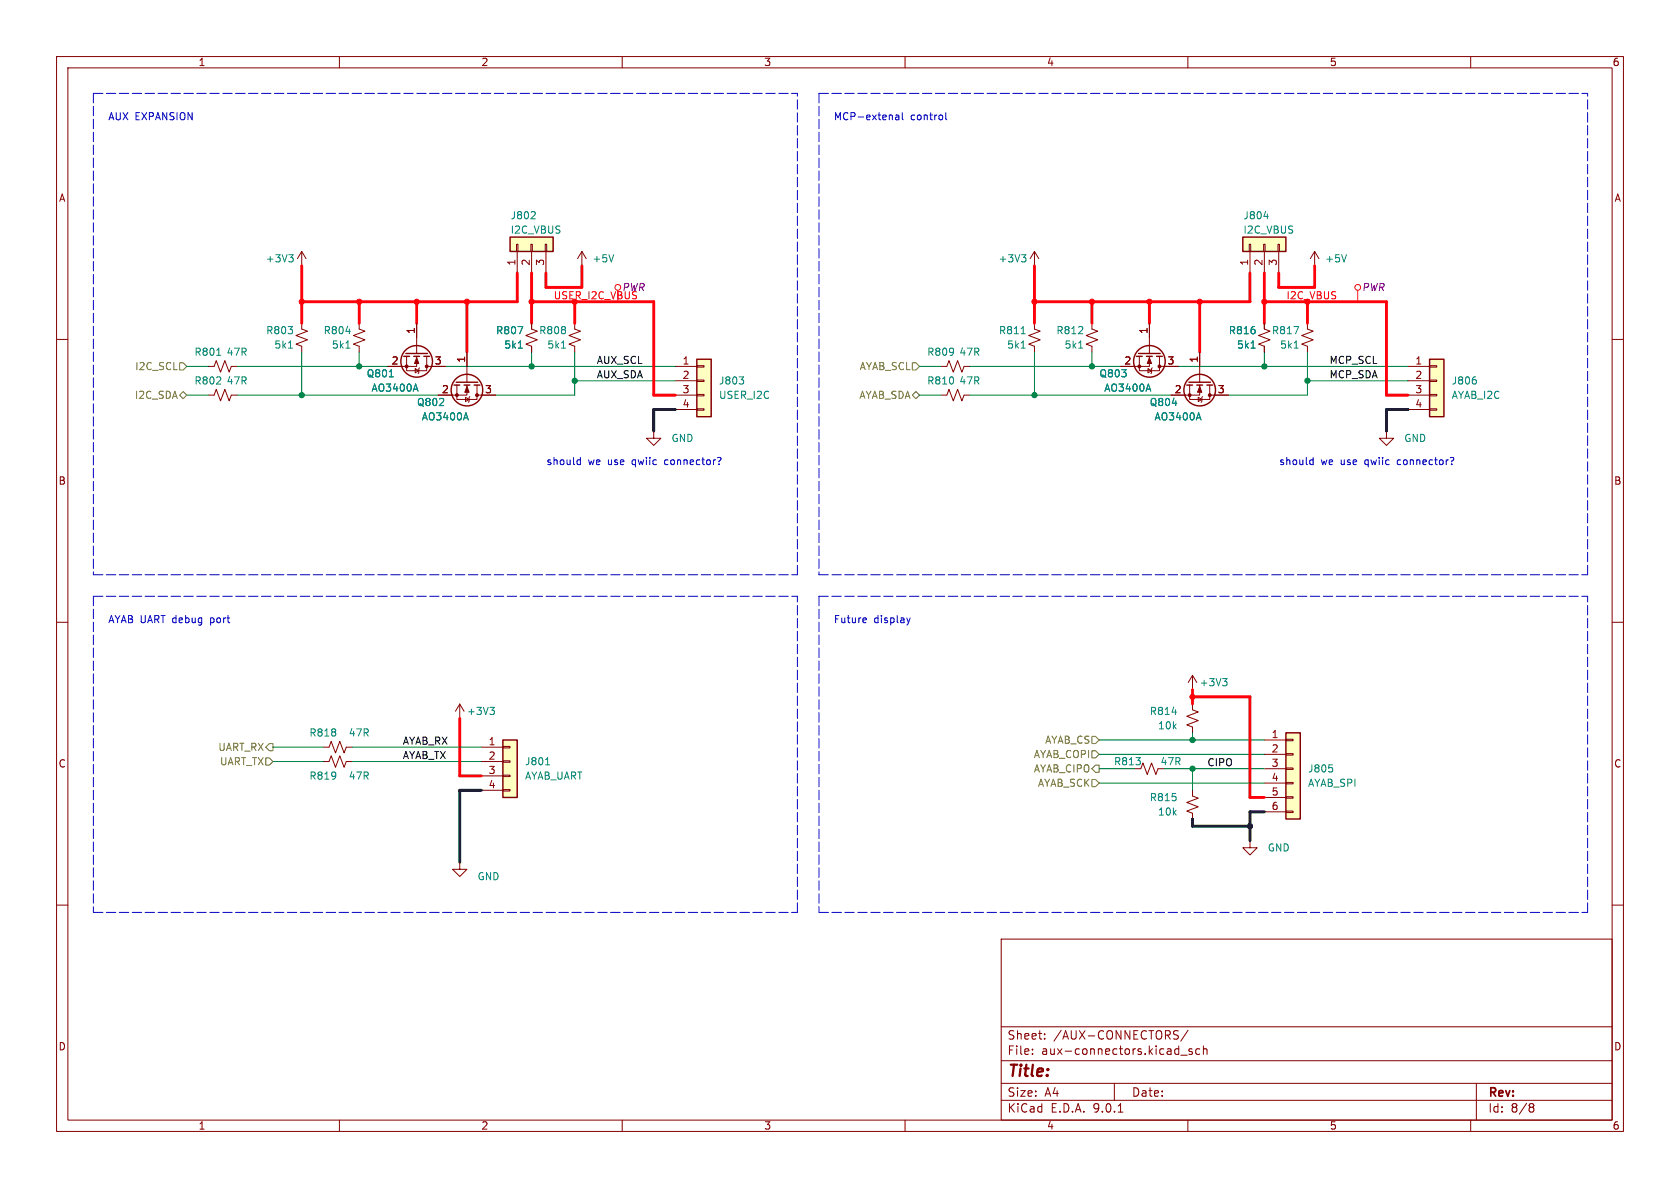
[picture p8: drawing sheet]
<svg xmlns="http://www.w3.org/2000/svg" width="297mm" height="210mm" viewBox="0 0 297 210" stroke-linecap="round" stroke-linejoin="round" font-family="sans-serif">
<path d="M0 0h297v210h-297z" fill="#fff" stroke="#fff" stroke-width=".18"/>
<g fill="none" stroke="#840000" stroke-width=".18">
<path d="M10 10h277v190h-277zM12 12h273v186h-273zM60 10v2M110 10v2M160 10v2M210 10v2M260 10v2M53.3 44.5l.8 1.2M53.3 44.5l-.7 1.2M53.3 44.5v2.5M63.5 57.2v1l1 .3-2 .8 2 .8-2 .7 1 .4v1M94 57.2v1l1 .3-2 .8 2 .8-2 .7 1 .4v1"/>
<path d="M203.2 57.2v5.3M10 60h2M80.8 68.1v2.5h3.5v-2.5M82.3 70.2l.6 .4-.6 .4zM82.5 68.1v1.8h-5M82.5 62.2v5.4M83.1 70.1l-.2 .1v.8l-.1 .1M84.3 69.9h3.3M115.6 76.2v1.3h1.2l-1.2 1.2-1.3-1.2h1.3M201.4 63v2.5h3.6v-2.5M202.9 65.2l.7 .3-.7 .4zM203.2 63v1.8h-5.1"/>
<path d="M203.7 65l-.1 .2v.7l-.1 .1M205 64.8h3.3M285 60h2M10 110h2M285 110h2M81.3 124.5l-.8 1.2M81.3 124.5l.7 1.2M81.3 124.5v2.5M81.3 152.4v1.3h1.2l-1.2 1.2-1.3-1.2h1.3M10 160h2M177 166h108v32h-108zM285 160h2"/>
<path d="M60 198v2M110 198v2M160 198v2M177 194.5h108M177 191.5h108M177 187.5h108M177 181.5h108M182.5 186.3v.1M182.5 185.5v.1M184.7 183.6v.1M184.7 182.8v.1M197 191.5v3"/>
<path d="M197.7 196.6h.8M207.7 182.9l.5 .2 .1 .3-.3 .3h-.3M207.7 182.2l.6 .1M208.7 186.5h1.2M210 198v2M210 182.1l-1.3 2M210.7 185.5l-.3-.1-.2 .2v.2l.5 .2v.3h-.5M212.1 185.5l-.4-.1-.3 .3v.4l.1 .2h.6M212.7 185.5l.3-.1 .3 .1 .1 .9M212.7 184.9v1.5M260 198v2M261 191.5v6.5"/>
<path d="M270.6 195.1l.4 .1 .2 .2-.3 .3M270.6 195.7h.3M270.9 195.7l.2 .2 .1 .4-.2 .2-.4 .1"/>
</g>
<path d="M51 45h.8l-.4 .5M51.6 45.5l.2 .3v.3l-.2 .2M61.2 58.6h.7M91.6 57.7h.8l-.5 1.3M61.2 61.5h.7M82.4 73l.4 1.2M91.6 61.5h.8M203 67.9l.4 1.3M86.6 125h.8l-.4 .5M87.1 125.5l.3 .3v.3l-.3 .2" fill="none" stroke="#008484" stroke-width=".18"/>
<g fill="none" stroke="#840000" stroke-width=".25">
<path d="M80.3 68.1h1M80.6 67.6h3.9M82 68.1h1.1M83.8 68.1h1M200.9 63h1M201.3 62.5h3.8M202.7 63h1M204.5 63h1"/>
<circle cx="82.5" cy="69" r="2.79"/>
<circle cx="203.2" cy="63.9" r="2.79"/>
</g>
<g fill="#840000" stroke="#840000" stroke-width=".18">
<path d="M203.2 63.2l.4 1.1h-.8z"/>
<path d="M82.5 68.3l.4 1h-.7z"/>
<circle cx="205" cy="64.8" r=".25"/>
<circle cx="201.4" cy="64.8" r=".25"/>
<circle cx="84.3" cy="69.8" r=".25"/>
<circle cx="80.8" cy="69.8" r=".25"/>
</g>
<path d="M88.9 130.8h2.5v10.2h-2.5z" fill="#ffffc2"/>
<g fill="none" stroke="#840000" stroke-width=".25">
<path d="M71.4 63h1M71.8 62.5h3.8M73.2 63h1M74.9 63h1M88.9 130.8h2.5v10.2h-2.5z"/>
<circle cx="73.7" cy="63.9" r="2.79"/>
</g>
<g fill="none" stroke="#840000" stroke-width=".18">
<path d="M53.3 57.2v1l1.1 .3-2.1 .8 2.1 .8-2.1 .7 1 .4v1M73.7 57.2v5.3M36.8 69.9h1l.4-1.1 .8 2.1 .8-2.1 .7 2.1 .4-1h1M71.9 63v2.5h3.5v-2.5M73.4 65.2l.6 .3-.6 .4zM73.7 63v1.8h-5.1M74.2 65l-.2 .2v.7l-.1 .1M75.4 64.8h3.3M85.1 132.1h3.8M85.1 134.6h3.8M85.1 137.2h3.8M85.1 139.7h3.8"/>
<path d="M88.9 132h1.3v.2h-1.3zM88.9 134.5h1.3v.2h-1.3zM88.9 137h1.3v.3h-1.3zM88.9 139.6h1.3v.2h-1.3zM210.8 139.7v1l1 .4-2 .8 2 .7-2 .8 1 .4v1M221 148.6v1.3h1.2l-1.2 1.2-1.3-1.2h1.3"/>
</g>
<path d="M51 61.5h.7M68.8 66.6h.7M73.5 67.9l.4 1.3M96.4 135.2h.8" fill="none" stroke="#008484" stroke-width=".18"/>
<g fill="#840000" stroke="#840000" stroke-width=".18">
<path d="M73.7 63.2l.3 1.1h-.7z"/>
<circle cx="75.4" cy="64.8" r=".25"/>
<circle cx="71.9" cy="64.8" r=".25"/>
</g>
<path d="M227.3 129.5h2.6v15.3h-2.6z" fill="#ffffc2"/>
<g fill="none" stroke="#840000" stroke-width=".25">
<path d="M209.8 68.1h1M210.2 67.6h3.8M211.6 68.1h1M213.4 68.1h1M227.3 129.5h2.6v15.3h-2.6z"/>
<circle cx="212.1" cy="69" r="2.79"/>
</g>
<g fill="none" stroke="#840000" stroke-width=".18">
<path d="M182.9 44.5l.7 1.2M182.9 44.5l-.8 1.2M182.9 44.5v2.5M36.8 64.8h1l.4-1 .8 2 .8-2 .7 2 .4-1h1M210.3 68.1v2.5h3.6v-2.5M211.8 70.2l.7 .4-.7 .4zM212.1 68.1v1.8h-5.1M212.1 62.2v5.4M212.6 70.1l-.1 .1v.8l-.2 .1M213.9 69.9h3.3M57.1 134.6h1.1l.3-1 .8 2 .8-2 .7 2 .4-1h1M57.1 132.1h1.1l.3-1 .8 2 .8-2 .7 2 .4-1h1"/>
<path d="M200.7 135.9h1l.4-1 .7 2 .8-2 .7 2 .4-1M223.5 130.8h3.8M223.5 133.4h3.8M223.5 135.9h3.8M223.5 138.4h3.8M227.3 130.7h1.3v.2h-1.3zM227.3 133.2h1.3v.3h-1.3zM227.3 135.8h1.3v.2h-1.3zM227.3 138.3h1.3v.3h-1.3zM223.5 141h3.8M223.5 143.5h3.8M227.3 140.8h1.3v.3h-1.3z"/>
<path d="M227.3 143.4h1.3v.2h-1.3z"/>
</g>
<path d="M180.6 45h.8l-.5 .5M181.1 45.5l.3 .3v.3l-.3 .2M38.3 62.8h.7M211.9 73l.4 1.2M234.9 135.2h.6M235.5 135.7l.1 .2-.1 .5" fill="none" stroke="#008484" stroke-width=".18"/>
<g fill="#840000" stroke="#840000" stroke-width=".18">
<path d="M212.1 68.3l.4 1h-.8z"/>
<circle cx="213.9" cy="69.8" r=".25"/>
<circle cx="210.3" cy="69.8" r=".25"/>
</g>
<path d="M252.7 63.5h2.6v10.2h-2.6z" fill="#ffffc2"/>
<path d="M252.7 63.5h2.6v10.2h-2.6z" fill="none" stroke="#840000" stroke-width=".25"/>
<path d="M248.9 64.8h3.8M248.9 67.3h3.8M248.9 69.9h3.8M248.9 72.4h3.8M252.7 64.6h1.3v.3h-1.3zM252.7 67.2h1.3v.2h-1.3zM252.7 69.7h1.3v.3h-1.3zM252.7 72.3h1.3v.2h-1.3z" fill="none" stroke="#840000" stroke-width=".18"/>
<path d="M260.9 67.2l.1 .1-.1 .5" fill="none" stroke="#008484" stroke-width=".18"/>
<path d="M219.7 41.9h7.6v2.6h-7.6z" fill="#ffffc2"/>
<path d="M219.7 41.9h7.6v2.6h-7.6z" fill="none" stroke="#840000" stroke-width=".25"/>
<g fill="none" stroke="#840000" stroke-width=".18">
<path d="M101.6 57.2v1l1 .3-2 .8 2 .8-2 .7 1 .4v1M182.9 57.2v1l1 .3-2 .8 2 .8-2 .7 1 .4v1M193 57.2v1l1.1 .3-2.1 .8 2.1 .8-2.1 .7 1 .4v1M220.9 43.2h.2v1.3h-.2zM221 44.5v3.8M223.4 43.2h.2v1.3h-.2zM223.5 57.2v1l1 .3-2 .8 2 .8-2 .7 1 .4v1M223.5 44.5v3.8M225.9 43.2h.3v1.3h-.3zM226.1 44.5v3.8M231.1 57.2v1l1.1 .3-2.1 .8 2.1 .8-2.1 .7 1 .4v1M232.4 44.5l-.8 1.2"/>
<path d="M232.4 44.5l.8 1.2M232.4 44.5v2.5M166.4 69.9h1l.4-1.1 .7 2.1 .8-2.1 .8 2.1 .3-1h1M166.4 64.8h1l.4-1 .7 2 .8-2 .8 2 .3-1h1M245.1 76.2v1.3h1.3l-1.3 1.2-1.3-1.2h1.3M210.8 119.4v2.5M210.8 119.4l-.7 1.3M210.8 119.4l.8 1.3M210.8 124.5v1l1 .4-2 .7 2 .8-2 .7 1 .4v1"/>
</g>
<path d="M223.4 38.3h.8M180.5 59h.8M228.7 57.7h.9l-.6 1.3M238 45l-.4 1.3M99.3 61.5h.7M180.5 61.5h.8M190.7 61.5h.7M221.2 61.5h.7M228.8 61.5h.7M216.1 120h.8l-.4 .4M207.2 125.9h.8M216.7 120.4l.2 .3v.3l-.2 .2" fill="none" stroke="#008484" stroke-width=".18"/>
<path d="M90.2 41.9h7.6v2.6h-7.6z" fill="#ffffc2"/>
<path d="M90.2 41.9h7.6v2.6h-7.6z" fill="none" stroke="#840000" stroke-width=".25"/>
<path d="M91.3 43.2h.3v1.3h-.3zM91.4 44.5v3.8M93.9 43.2h.2v1.3h-.2zM94 44.5v3.8M96.4 43.2h.2v1.3h-.2zM96.5 44.5v3.8" fill="none" stroke="#840000" stroke-width=".18"/>
<path d="M94.5 37.5l.1 .2v.3l-.8 .7h.8" fill="none" stroke="#008484" stroke-width=".18"/>
<path d="M123.2 63.5h2.5v10.2h-2.5z" fill="#ffffc2"/>
<path d="M123.2 63.5h2.5v10.2h-2.5z" fill="none" stroke="#840000" stroke-width=".25"/>
<g fill="none" stroke="#840000" stroke-width=".18">
<path d="M73.7 57.2v2.5M94 57.2v1M102.9 44.5l-.8 1.2M102.9 44.5l.7 1.2M102.9 44.5v2.5M203.2 57.2v2.5M223.5 57.2v1M68.6 64.8h2.5M76.2 64.8h2.5M77.5 69.9h2.5M82.5 62.2v2.6M85.1 69.9h2.5"/>
<path d="M94 61.2v1M119.4 64.8h3.8M119.4 67.3h3.8M119.4 69.9h3.8M119.4 72.4h3.8M123.2 64.6h1.3v.3h-1.3zM123.2 67.2h1.3v.2h-1.3zM123.2 69.7h1.3v.3h-1.3zM123.2 72.3h1.3v.2h-1.3zM198.1 64.8h2.6M205.7 64.8h2.6M207 69.9h2.5"/>
<path d="M212.1 62.2v2.6M214.6 69.9h2.6M223.5 61.2v1"/>
</g>
<path d="M91.6 57.7h.8l-.5 1.3M108.5 45l-.4 1.3M68.8 66.6h.7M73.5 67.9l.4 1.3M82.4 73l.4 1.2M91.6 61.5h.8M130.7 66.6h.8l-.5 .5M131.3 67.2l.2 .1-.2 .5M203 67.9l.4 1.3M211.9 73l.4 1.2M221.2 61.5h.7" fill="none" stroke="#008484" stroke-width=".18"/>
<g fill="none" stroke="#ff000b" stroke-width=".18">
<path d="M240 51.3v2"/>
<circle cx="109.2" cy="50.8" r=".51"/>
<circle cx="240" cy="50.8" r=".51"/>
</g>
<path d="M31.7 64.1h.7l.6 .7-.6 .6h-.7zM31.7 69.9l.7-.7 .6 .7-.6 .6zM161.3 69.9l.6-.7 .7 .7-.7 .6zM161.3 64.1h.6l.7 .7-.7 .6h-.6zM47 134h.6l.7 .6-.7 .7h-.6zM47.6 131.4h.7v1.3h-.7l-.6-.6zM193 132.7h.7l.6 .7-.6 .6h-.7zM193 137.8h.7l.6 .6-.6 .7h-.7zM193 130.2h.7l.6 .6-.6 .6h-.7zM193.7 135.3h.6v1.2h-.6l-.7-.6z" fill="none" stroke="#848400" stroke-width=".18"/>
<g fill="none" stroke="#0000c2" stroke-width=".18" stroke-dasharray="1.7 .6">
<path d="M16.5 16.5v85.1M16.5 16.5h124.5M144.8 16.5v85.1M144.8 16.5h135.9M16.5 105.4h124.5M16.5 105.4v55.9M16.5 101.6h124.5M141 101.6v-85.1M144.8 105.4h135.9M144.8 101.6h135.9M144.8 105.4v55.9M280.7 101.6v-85.1"/>
<path d="M16.5 161.3h124.5M141 161.3v-55.9M144.8 161.3h135.9M280.7 161.3v-55.9"/>
</g>
<g fill="none" stroke="#ff000b" stroke-width=".51">
<path d="M53.3 47v10.2M63.5 53.3v3.9M73.7 53.3v3.9M82.5 53.3v8.9M91.4 48.3v5h-38.1M94 53.3h21.6v16.6h3.8M94 48.3v8.9M101.6 53.3v3.9M102.9 47v3.8h-6.4v-2.5M182.9 47v10.2M193 53.3v3.9M203.2 53.3v3.9"/>
<path d="M212.1 53.3v8.9M221 48.3v5h-38.1M223.5 48.3v8.9M223.5 53.3h21.6v16.6h3.8M231.1 53.3v3.9M232.4 47v3.8h-6.3v-2.5M81.3 127v10.2h3.8M210.8 123.2h10.2v17.8h2.5M210.8 121.9v2.6"/>
</g>
<g fill="none" stroke="#008400" stroke-width=".18">
<path d="M33 69.9h3.8M33 64.8h3.8M41.9 69.9h35.6M41.9 64.8h26.7M53.3 62.2v7.7M63.5 62.2v2.6M78.7 64.8h40.7M94 62.2v2.6M101.6 62.2v7.7h-14M101.6 67.3h17.8M162.6 69.9h3.8M162.6 64.8h3.8"/>
<path d="M171.4 69.9h35.6M171.4 64.8h26.7M182.9 62.2v7.7M193 62.2v2.6M208.3 64.8h40.6M223.5 62.2v2.6M231.1 62.2v7.7h-13.9M231.1 67.3h17.8M48.3 134.6h8.8M48.3 132.1h8.8M62.2 134.6h22.9M62.2 132.1h22.9"/>
<path d="M194.3 130.8h29.2M194.3 135.9h6.4M194.3 133.4h29.2M194.3 138.4h29.2M205.7 135.9h17.8M210.8 129.5v1.3M210.8 135.9v3.8"/>
</g>
<path d="M119.4 72.4h-3.8v3.8M248.9 72.4h-3.8v3.8M85.1 139.7h-3.8v12.7M210.8 144.8v1.3h10.2M223.5 143.5h-2.5v5.1" fill="none" stroke="#000" stroke-width=".51"/>
<g fill="none" stroke="#0000c2" stroke-width=".18">
<path d="M159.5 19.9v1.1l.2 .2M167.2 19.9v1.1l.2 .2M158.4 20.4h.5v.8M158.9 20.6l-.4 .1-.2 .2 .2 .3 .4-.1M102.2 81.3l.4 .1M102.6 80.9v1.2M102.6 82.1h-.4M127 80.9h.3l.2 .1-.1 .3-.2 .2M231.8 81.3l.3 .1M232.1 82.1h-.3M232.1 80.9v1.2M256.5 80.9h.3l.2 .1-.1 .3-.2 .2"/>
<path d="M152.7 109.2l.4 .1 .1 .2-.6 .2M153.1 110l-.4 .1M160.3 109.2l.3 .9M160.6 110.1l-.1 .3M160.9 109.2l-.3 .9"/>
</g>
<g fill="#ff000b" stroke="#ff000b" stroke-width=".18">
<circle cx="182.9" cy="53.3" r=".46"/>
<circle cx="210.8" cy="123.2" r=".46"/>
<circle cx="53.3" cy="53.3" r=".46"/>
<circle cx="223.5" cy="53.3" r=".46"/>
<circle cx="73.7" cy="53.3" r=".46"/>
<circle cx="82.5" cy="53.3" r=".46"/>
<circle cx="63.5" cy="53.3" r=".46"/>
<circle cx="94" cy="53.3" r=".46"/>
<circle cx="203.2" cy="53.3" r=".46"/>
<circle cx="193" cy="53.3" r=".46"/>
<circle cx="212.1" cy="53.3" r=".46"/>
</g>
<g fill="#008400" stroke="#008400" stroke-width=".18">
<circle cx="182.9" cy="69.9" r=".46"/>
<circle cx="53.3" cy="69.9" r=".46"/>
<circle cx="94" cy="64.8" r=".46"/>
<circle cx="63.5" cy="64.8" r=".46"/>
<circle cx="231.1" cy="67.3" r=".46"/>
<circle cx="223.5" cy="64.8" r=".46"/>
<circle cx="101.6" cy="67.3" r=".46"/>
<circle cx="193" cy="64.8" r=".46"/>
<circle cx="210.8" cy="130.8" r=".46"/>
<circle cx="210.8" cy="135.9" r=".46"/>
</g>
<circle cx="221" cy="146.1" r=".46" fill="#000" stroke="#000" stroke-width=".18"/>
<text font-size="2.8" fill="#840000" x="178" y="190.9">Title:</text>
<g font-size="2.1" fill="#840000">
<text x="178" y="184">Sheet:</text>
<text x="186.2" y="184">/AUX-CONNECTORS/</text>
<text x="178" y="186.7">File:</text>
<text x="184.1" y="186.7">aux-connectors.kicad_sch</text>
<text x="178" y="196.9">KiCad</text>
<text x="178" y="194.1">Size:</text>
<text x="184.7" y="194.1">A4</text>
<text x="185.7" y="196.9">E.D.A.</text>
<text x="193.3" y="196.9">9.0.1</text>
<text x="200" y="194.1">Date:</text>
<text x="263" y="194.3">Rev:</text>
<text x="263" y="196.9">Id:</text>
<text x="267.1" y="196.9">8/8</text>
</g>
<g font-size="1.8" fill="#840000">
<text x="35" y="11.9">1</text>
<text x="85" y="11.9">2</text>
<text x="135" y="11.9">3</text>
<text x="185" y="11.9">4</text>
<text x="235" y="11.9">5</text>
<text x="285" y="11.9">6</text>
<text x="10.3" y="35.9">A</text>
<text x="285.3" y="35.9">A</text>
<text x="91.2" y="47.1" transform="rotate(-90 91.2 47.1)">1</text>
<text x="93.7" y="47.1" transform="rotate(-90 93.7 47.1)">2</text>
<text x="96.3" y="47.1" transform="rotate(-90 96.3 47.1)">3</text>
<text x="220.7" y="47.1" transform="rotate(-90 220.7 47.1)">1</text>
<text x="223.3" y="47.1" transform="rotate(-90 223.3 47.1)">2</text>
<text x="225.8" y="47.1" transform="rotate(-90 225.8 47.1)">3</text>
<text x="73.4" y="59.1" transform="rotate(-90 73.4 59.1)">1</text>
<text x="202.9" y="59.1" transform="rotate(-90 202.9 59.1)">1</text>
<text x="69.1" y="64.5">2</text>
<text x="76.8" y="64.5">3</text>
<text x="82.3" y="64.2" transform="rotate(-90 82.3 64.2)">1</text>
<text x="120.6" y="64.5">1</text>
<text x="198.7" y="64.5">2</text>
<text x="206.3" y="64.5">3</text>
<text x="211.8" y="64.2" transform="rotate(-90 211.8 64.2)">1</text>
<text x="250.1" y="64.5">1</text>
<text x="78" y="69.6">2</text>
<text x="85.7" y="69.6">3</text>
<text x="120.6" y="67.1">2</text>
<text x="120.6" y="69.6">3</text>
<text x="207.6" y="69.6">2</text>
<text x="215.2" y="69.6">3</text>
<text x="250.1" y="67.1">2</text>
<text x="250.1" y="69.6">3</text>
<text x="120.6" y="72.1">4</text>
<text x="250.1" y="72.1">4</text>
<text x="10.3" y="85.9">B</text>
<text x="285.3" y="85.9">B</text>
<text x="86.3" y="131.8">1</text>
<text x="224.7" y="130.6">1</text>
<text x="10.3" y="135.9">C</text>
<text x="86.3" y="134.4">2</text>
<text x="86.3" y="136.9">3</text>
<text x="224.7" y="133.1">2</text>
<text x="224.7" y="135.6">3</text>
<text x="285.3" y="135.9">C</text>
<text x="86.3" y="139.4">4</text>
<text x="224.7" y="138.2">4</text>
<text x="224.7" y="140.7">5</text>
<text x="224.7" y="143.3">6</text>
<text x="10.3" y="185.9">D</text>
<text x="285.3" y="185.9">D</text>
<text x="35" y="199.9">1</text>
<text x="85" y="199.9">2</text>
<text x="135" y="199.9">3</text>
<text x="185" y="199.9">4</text>
<text x="235" y="199.9">5</text>
<text x="285" y="199.9">6</text>
</g>
<g font-size="1.8" fill="#0000c2">
<text x="19" y="21.3">AUX EXPANSION</text>
<text x="147.3" y="21.3">MCP-extenal</text>
<text x="160.9" y="21.3">control</text>
<text x="96.5" y="82.3">should</text>
<text x="104" y="82.3">we</text>
<text x="107.6" y="82.3">use</text>
<text x="112" y="82.3">qwiic</text>
<text x="118" y="82.3">connector?</text>
<text x="226.1" y="82.3">should</text>
<text x="233.5" y="82.3">we</text>
<text x="237.1" y="82.3">use</text>
<text x="241.5" y="82.3">qwiic</text>
<text x="247.5" y="82.3">connector?</text>
<text x="19" y="110.2">AYAB UART debug</text>
<text x="37.4" y="110.2">port</text>
<text x="147.3" y="110.2">Future</text>
<text x="154.5" y="110.2">display</text>
</g>
<g font-size="1.8" fill="#008484">
<text x="90.2" y="39">J802</text>
<text x="90.2" y="41.5">I2C_VBUS</text>
<text x="219.7" y="39">J804</text>
<text x="219.7" y="41.5">I2C_VBUS</text>
<text x="46.9" y="46.6">+3V3</text>
<text x="104.6" y="46.6">+5V</text>
<text x="176.4" y="46.6">+3V3</text>
<text x="234.2" y="46.6">+5V</text>
<text x="47" y="59.3">R803</text>
<text x="57.1" y="59.3">R804</text>
<text x="87.6" y="59.3">R807</text>
<text x="95.2" y="59.3">R808</text>
<text x="176.5" y="59.3">R811</text>
<text x="186.7" y="59.3">R812</text>
<text x="217.1" y="59.3">R816</text>
<text x="224.8" y="59.3">R817</text>
<text x="34.3" y="63.1">R801</text>
<text x="40" y="63.1">47R</text>
<text x="48.4" y="61.8">5k1</text>
<text x="58.6" y="61.8">5k1</text>
<text x="89" y="61.8">5k1</text>
<text x="96.7" y="61.8">5k1</text>
<text x="163.8" y="63.1">R809</text>
<text x="169.5" y="63.1">47R</text>
<text x="177.9" y="61.8">5k1</text>
<text x="188.1" y="61.8">5k1</text>
<text x="218.6" y="61.8">5k1</text>
<text x="226.2" y="61.8">5k1</text>
<text x="34.3" y="68.2">R802</text>
<text x="40" y="68.2">47R</text>
<text x="64.7" y="66.9">Q801</text>
<text x="65.6" y="69.4">AO3400A</text>
<text x="73.6" y="72">Q802</text>
<text x="127" y="68.2">J803</text>
<text x="127" y="70.7">USER_I2C</text>
<text x="163.8" y="68.2">R810</text>
<text x="169.5" y="68.2">47R</text>
<text x="194.3" y="66.9">Q803</text>
<text x="195.1" y="69.4">AO3400A</text>
<text x="203.2" y="72">Q804</text>
<text x="256.5" y="68.2">J806</text>
<text x="256.5" y="70.7">AYAB_I2C</text>
<text x="74.5" y="74.5">AO3400A</text>
<text x="204" y="74.5">AO3400A</text>
<text x="118.6" y="78.3">GND</text>
<text x="248.2" y="78.3">GND</text>
<text x="212" y="121.5">+3V3</text>
<text x="54.6" y="130.4">R818</text>
<text x="61.6" y="130.4">47R</text>
<text x="82.4" y="126.6">+3V3</text>
<text x="203.2" y="126.6">R814</text>
<text x="204.6" y="129.1">10k</text>
<text x="92.7" y="135.5">J801</text>
<text x="196.8" y="135.5">R813</text>
<text x="205.1" y="135.5">47R</text>
<text x="231.1" y="136.8">J805</text>
<text x="54.6" y="138">R819</text>
<text x="61.6" y="138">47R</text>
<text x="92.7" y="138">AYAB_UART</text>
<text x="203.2" y="141.8">R815</text>
<text x="231.1" y="139.3">AYAB_SPI</text>
<text x="204.6" y="144.4">10k</text>
<text x="84.3" y="155.8">GND</text>
<text x="224" y="150.7">GND</text>
</g>
<g font-size="1.8" fill="#ff000b">
<text x="97.8" y="53">USER_I2C_VBUS</text>
<text x="109.9" y="51.7">PWR</text>
<text x="227.3" y="53">I2C_VBUS</text>
</g>
<text font-size="1.8" fill="#840084" x="240.7" y="51.7">PWR</text>
<g font-size="1.8" fill="#848400">
<text x="23.8" y="65.6">I2C_SCL</text>
<text x="151.9" y="65.6">AYAB_SCL</text>
<text x="23.7" y="70.7">I2C_SDA</text>
<text x="151.8" y="70.7">AYAB_SDA</text>
<text x="184.7" y="131.7">AYAB_CS</text>
<text x="38.5" y="132.9">UART_RX</text>
<text x="38.8" y="135.5">UART_TX</text>
<text x="182.7" y="136.8">AYAB_CIPO</text>
<text x="182.7" y="134.2">AYAB_COPI</text>
<text x="183.4" y="139.3">AYAB_SCK</text>
</g>
<g font-size="1.8">
<text x="105.4" y="64.4">AUX_SCL</text>
<text x="234.9" y="64.4">MCP_SCL</text>
<text x="105.4" y="67">AUX_SDA</text>
<text x="234.9" y="67">MCP_SDA</text>
<text x="71.1" y="131.7">AYAB_RX</text>
<text x="71.1" y="134.3">AYAB_TX</text>
<text x="213.4" y="135.5">CIPO</text>
</g>
</svg>
